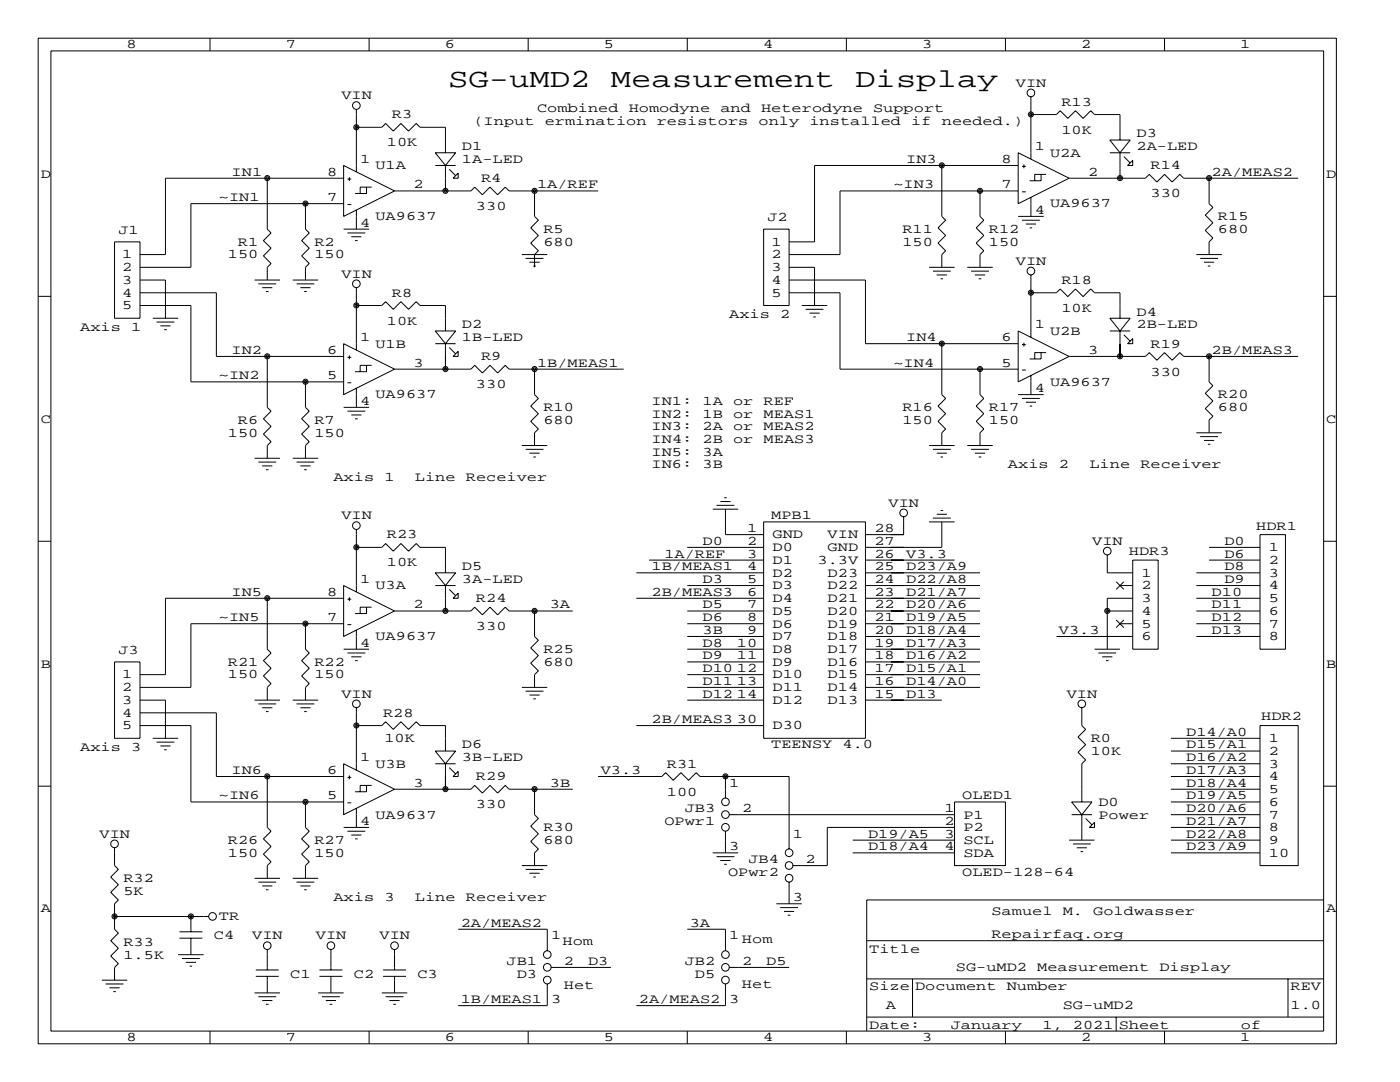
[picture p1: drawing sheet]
<svg xmlns="http://www.w3.org/2000/svg" width="279mm" height="216mm" viewBox="0 0 279 216" stroke-linecap="round" stroke-linejoin="round" font-family="sans-serif">
<g fill="none" stroke="#000" stroke-width=".2">
<path d="M7.6 7.6h259.1v200.7h-259.1zM10.2 10.2h254v195.5h-254zM41.9 7.6v2.6M73.7 7.6v2.6M105.4 7.6v2.6M137.2 7.6v2.6M168.9 7.6v2.6M200.7 7.6v2.6M205.7 19.3v12.4M232.4 7.6v2.6M53.3 35.6v10.1l.8 .8-1.5 1.5 1.5 1.5-1.5 1.6 1.5 1.5-.8 .7v2.6M68.6 35.6h-35.6v15.2h-5.1"/>
<path d="M68.6 33l10.1 5.1-10.1 5.1zM69.3 35.7h.8M69.7 35.4v.7M71.1 25.4h5.1l.8-.8 1.5 1.6 1.5-1.6 1.5 1.6 1.6-1.6 .7 .8h5.1v5.1M71.1 21.8v12.5M73.2 37.3v1.3h-2.3M74.2 37.3h-2.3v1.3M78.7 38.1h15.3l.7-.8 1.6 1.6 1.5-1.6 1.5 1.6 1.5-1.6 .8 .8h17.8M86.9 33h4M86.9 30.5h4l-2 2.5zM88.9 33v5.1M89.7 33.8l1.2 1.3"/>
<path d="M91.4 34.5v1.1h-1zM106.7 38.1v5.1l.7 .7-1.5 1.6 1.5 1.5-1.5 1.5 1.5 1.5-.7 .8v2.5M188 33v10.2l.7 .7-1.5 1.6 1.5 1.5-1.5 1.5 1.5 1.5-.7 .8v2.5M195.6 38.1v5.1l.7 .7-1.5 1.6 1.5 1.5-1.5 1.5 1.5 1.5-.7 .8v2.5M203.2 38.1h-35.6v12.7h-10.1M203.2 30.5l10.2 5.1-10.2 5zM203.2 33h-40.6v15.3h-5.1M204 33.2h.7M204 38.3h.7M204.3 32.8v.8M205.7 22.9h5.1l.8-.8 1.5 1.5 1.5-1.5 1.6 1.5 1.5-1.5 .7 .8h5.1v5M205.7 39.4v3.8"/>
<path d="M207.8 34.8v1.3h-2.3M208.8 34.8h-2.3v1.3M213.4 35.6h15.2l.8-.8 1.5 1.5 1.5-1.5 1.5 1.5 1.6-1.5 .7 .8h22.9M221.5 27.9h4.1l-2.1 2.6zM221.5 30.5h4.1M223.5 30.5v5.1M224.3 31.2l1.3 1.3M225 33l1.1-1v1zM241.3 35.6v5l.8 .8-1.6 1.5 1.6 1.5-1.6 1.6 1.6 1.5-.8 .8v2.5M7.6 59.1h2.6M22.9 48.3h5v15.2h-5zM27.9 55.9h5.1v7.6"/>
<path d="M27.9 58.4h15.3v12.7h25.4M50.8 55.9h5.1M51.6 56.6h3.5M52.3 57.4h2.1M53.1 58.2h.5M58.4 55.9h5.1M59.2 56.6h3.5M59.9 57.4h2.1M60.7 58.2h.5M61 40.6v5.1l.7 .8-1.5 1.5 1.5 1.5-1.5 1.6 1.5 1.5-.7 .7v2.6M68.6 40.6h-30.5v12.7h-10.2M68.6 45.7h5.1"/>
<path d="M69.3 46.5h3.6M69.3 40.8h.8M70.1 47.2h2M70.9 48h.5M71.1 41.9v3.8M71.1 57.4v12.4M104.1 50.8h5.1M104.9 51.6h3.6M105.7 52.3h2M106.4 53.1h.5M152.4 45.7h5.1v15.3h-5.1zM157.5 53.3h5.1v7.7"/>
<path d="M157.5 55.9h15.2v12.7h30.5M157.5 58.4h10.1v15.3h35.6M185.4 53.3h5.1M186.2 54.1h3.5M186.9 54.9h2.1M187.7 55.6h.5M193 53.3h5.1M193.8 54.1h3.6M194.6 54.9h2M195.3 55.6h.5M203.2 43.2h5.1M204 43.9h3.5"/>
<path d="M204.7 44.7h2.1M205.5 45.5h.5M205.7 58.4h5.1l.8-.7 1.5 1.5 1.5-1.5 1.6 1.5 1.5-1.5 .7 .7h5.1v5.1M205.7 54.9v12.4M238.8 50.8h5M239.5 51.6h3.6M240.3 52.3h2M241 53.1h.6M264.2 59.1h2.5M27.9 61h10.2v15.2h30.5M30.5 63.5h5.1M31.2 64.3h3.6"/>
<path d="M32 65h2M32.8 65.8h.5M53.3 71.1v10.2l.8 .7-1.5 1.6 1.5 1.5-1.5 1.5 1.5 1.5-.8 .8v2.5M61 76.2v5.1l.7 .7-1.5 1.6 1.5 1.5-1.5 1.5 1.5 1.5-.7 .8v2.5M68.6 68.6l10.1 5.1-10.1 5zM69.3 71.3h.8M69.3 76.4h.8M69.7 70.9v.8M71.1 61h5.1l.8-.8 1.5 1.5 1.5-1.5 1.5 1.5 1.6-1.5 .7 .8h5.1v5M71.1 77.5v3.8M73.2 72.9v1.3h-2.3M74.2 72.9h-2.3v1.3"/>
<path d="M78.7 73.7h15.3l.7-.8 1.6 1.5 1.5-1.5 1.5 1.5 1.5-1.5 .8 .8h22.9M86.9 66h4l-2 2.6zM86.9 68.6h4M88.9 68.6v5.1M89.7 69.3l1.2 1.3M91.4 70.1v1h-1zM106.7 73.7v5l.7 .8-1.5 1.5 1.5 1.5-1.5 1.6 1.5 1.5-.7 .8v2.5M160 61h5.1M160.8 61.7h3.5M161.5 62.5h2.1M162.3 63.2h.5M188 68.6v10.1l.7 .8-1.5 1.5 1.5 1.5-1.5 1.6 1.5 1.5-.7 .8v2.5"/>
<path d="M195.6 73.7v5l.7 .8-1.5 1.5 1.5 1.5-1.5 1.6 1.5 1.5-.7 .8v2.5M203.2 66l10.2 5.1-10.2 5.1zM203.2 78.7h5.1M204 79.5h3.5M204 68.8h.7M204 73.8h.7M204.3 68.4v.7M205.7 74.9v3.8M207.8 70.4v1.2h-2.3M208.8 70.4h-2.3v1.2M213.4 71.1h15.2l.8-.7 1.5 1.5 1.5-1.5 1.5 1.5 1.6-1.5 .7 .7h22.9M221.5 63.5h4.1l-2.1 2.5z"/>
<path d="M221.5 66h4.1M223.5 66v5.1M224.3 66.8l1.3 1.3M225 68.6l1.1-1v1zM241.3 71.1v5.1l.8 .8-1.6 1.5 1.6 1.5-1.6 1.5 1.6 1.6-.8 .7v2.6M50.8 91.4h5.1M51.6 92.2h3.5M52.3 93h2.1M53.1 93.7h.5M58.4 91.4h5.1M59.2 92.2h3.5M59.9 93h2.1"/>
<path d="M60.7 93.7h.5M68.6 81.3h5.1M69.3 82h3.6M70.1 82.8h2M70.9 83.6h.5M104.1 88.9h5.1M104.9 89.7h3.6M105.7 90.4h2M106.4 91.2h.5M144.5 99.3h.5M185.4 88.9h5.1M186.2 89.7h3.5"/>
<path d="M186.9 90.4h2.1M187.7 91.2h.5M193 88.9h5.1M193.8 89.7h3.6M194.6 90.4h2M195.3 91.2h.5M204.7 80.3h2.1M205.5 81h.5M238.8 86.4h5M239.5 87.1h3.6M240.3 87.9h2M241 88.6h.6"/>
<path d="M7.6 108h2.6M53.3 119.4v10.1l.8 .8-1.5 1.5 1.5 1.5-1.5 1.6 1.5 1.5-.8 .8v2.5M68.6 116.8l10.1 5.1-10.1 5.1zM68.6 119.4h-35.6v15.2h-5.1M69.3 119.6h.8M69.7 119.2v.7M71.1 109.2h5.1l.8-.7 1.5 1.5 1.5-1.5 1.5 1.5 1.6-1.5 .7 .7h5.1v5.1M71.1 105.7v12.4M86.9 114.3h4l-2 2.5zM86.9 116.8h4M88.9 116.8v5.1M89.7 117.6l1.2 1.3"/>
<path d="M91.4 118.4v1h-1zM127 119.4h25.4M127 114.3h25.4M129.5 111.8h22.9M137.2 116.8h15.2M137.2 109.2h15.2M142.2 101.6h5.1M143 100.8h3.6M143.8 100.1h2M144.8 101.6v5.1h7.6M152.4 104.1h20.3v43.2h-20.3zM172.7 111.8h17.8"/>
<path d="M172.7 119.4h22.9M172.7 114.3h22.9M172.7 116.8h22.9M180.3 103.1v3.6h-7.6M185.4 104.1h5.1M186.2 103.4h3.5M186.9 102.6h2.1M187.7 101.9h.5M188 104.1v5.1h-15.3M221 110.7v3.6h5.1M222.8 116.1l1.5 1.5M223.5 116.8h2.6"/>
<path d="M224.3 116.1l-1.5 1.5M226.1 111.8h5v17.7h-5zM226.1 119.4h-5.1v10.1M238.8 119.4h12.7M238.8 114.3h12.7M238.8 116.8h12.7M241.3 111.8h10.2M241.3 109.2h10.2M251.5 106.7h5v22.8h-5zM264.2 108h2.5M22.9 132.1h5v15.2h-5zM27.9 139.7h5.1v7.6"/>
<path d="M50.8 139.7h5.1M58.4 139.7h5.1M61 124.5v5l.7 .8-1.5 1.5 1.5 1.5-1.5 1.6 1.5 1.5-.7 .8v2.5M68.6 129.5h5.1M68.6 124.5h-30.5v12.7h-10.2M69.3 130.3h3.6M69.3 124.6h.8M70.1 131.1h2M70.9 131.8h.5M71.1 125.7v3.8M73.2 121.2v1.2h-2.3M74.2 121.2h-2.3v1.2"/>
<path d="M78.7 121.9h15.3l.7-.7 1.6 1.5 1.5-1.5 1.5 1.5 1.5-1.5 .8 .7h12.7M104.1 137.2h5.1M104.9 137.9h3.6M105.7 138.7h2M106.4 139.4h.5M106.7 121.9v5.1l.7 .8-1.5 1.5 1.5 1.5-1.5 1.5 1.5 1.6-.7 .7v2.6M137.2 129.5h15.2M137.2 137.2h15.2M137.2 139.7h15.2M137.2 132.1h15.2M137.2 121.9h15.2M137.2 124.5h15.2"/>
<path d="M137.2 127h15.2M137.2 134.6h15.2M172.7 129.5h22.9M172.7 137.2h22.9M172.7 139.7h15.3M172.7 132.1h22.9M172.7 121.9h22.9M172.7 124.5h22.9M172.7 127h22.9M172.7 134.6h22.9M210.8 127h15.3M218.4 129.5h5.1"/>
<path d="M219.2 130.3h3.6M220 131.1h2M220.7 131.8h.5M221 121.9h5.1M222.8 123.7l1.5 1.5M223.5 124.5h2.6M224.3 123.7l-1.5 1.5M238.8 121.9h12.7M238.8 124.5h12.7M238.8 127h12.7M7.6 156.9h2.6M27.9 144.8h10.2v15.2h30.5"/>
<path d="M27.9 142.2h15.3v12.7h25.4M30.5 147.3h5.1M31.2 148.1h3.6M32 148.8h2M32.8 149.6h.5M51.6 140.5h3.5M52.3 141.2h2.1M53.1 142h.5M53.3 154.9v10.2l.8 .8-1.5 1.5 1.5 1.5-1.5 1.5 1.5 1.6-.8 .7v2.6M59.2 140.5h3.5M59.9 141.2h2.1M60.7 142h.5"/>
<path d="M68.6 152.4l10.1 5.1-10.1 5.1zM69.3 155.1h.8M69.7 154.7v.8M71.1 144.8h5.1l.8-.8 1.5 1.5 1.5-1.5 1.5 1.5 1.6-1.5 .7 .8h5.1v5.1M71.1 141.2v12.5M73.2 156.7v1.3h-2.3M74.2 156.7h-2.3v1.3M78.7 157.5h15.3l.7-.8 1.6 1.5 1.5-1.5 1.5 1.5 1.5-1.5 .8 .8h12.7M86.9 149.9h4l-2 2.5zM86.9 152.4h4M88.9 152.4v5.1M89.7 153.2l1.2 1.2"/>
<path d="M91.4 153.9v1h-1zM106.7 157.5v5.1l.7 .7-1.5 1.5 1.5 1.6-1.5 1.5 1.5 1.5-.7 .8v2.5M119.4 154.9h12.7l.7-.7 1.6 1.5 1.5-1.5 1.5 1.5 1.5-1.5 .8 .7h17.8v14.5M127 144.8h25.4M144.8 154.9v4.4M215.9 141.2v3.6l.8 .7-1.6 1.6 1.6 1.5-1.6 1.5 1.6 1.5-.8 .8v7.6M233.7 147.3h17.8M233.7 154.9h17.8M233.7 149.9h17.8M233.7 152.4h17.8M233.7 157.5h17.8M251.5 144.8h7.6v27.9h-7.6z"/>
<path d="M264.2 156.9h2.5M22.9 169.2v3.5l.7 .8-1.5 1.5 1.5 1.5-1.5 1.6 1.5 1.5-.7 .7v5.1l.7 .8-1.5 1.5 1.5 1.5-1.5 1.6 1.5 1.5-.7 .7v2.6M50.8 175.3h5.1M51.6 176h3.5M52.3 176.8h2.1M53.1 177.5h.5M58.4 175.3h5.1M59.2 176h3.5M59.9 176.8h2.1M60.7 177.5h.5M61 160v5.1l.7 .8-1.5 1.5 1.5 1.5-1.5 1.5 1.5 1.6-.7 .7v2.6M68.6 165.1h5.1"/>
<path d="M69.3 160.2h.8M69.3 165.9h3.6M70.1 166.6h2M70.9 167.4h.5M71.1 161.3v3.8M104.1 172.7h5.1M104.9 173.5h3.6M105.7 174.2h2M106.4 175h.5M142.2 170.2h5.1M143 170.9h3.6M143.8 171.7h2"/>
<path d="M144.5 172.5h.5M144.8 165.9v4.3M145.5 162.6h45M157.5 176v4.3M170.2 170.2h20.3M170.2 167.6h20.3M190.5 160h10.2v12.7h-10.2zM190.5 165.1h-25.4v7.6h-6.9M213.4 167.6h5M213.9 160h4l-2 2.6zM213.9 162.6h4M214.1 168.4h3.6"/>
<path d="M214.9 169.2h2M215.6 169.9h.6M215.9 162.6v5M216.7 163.3l1.2 1.3M218.4 164.1v1h-1zM233.7 165.1h17.8M233.7 170.2h17.8M233.7 160h17.8M233.7 162.6h17.8M233.7 167.6h17.8M264.2 179.6h-91.2v26.1M20.3 195.6h5.1"/>
<path d="M21.1 196.3h3.5M21.8 197.1h2.1M22.6 197.9h.5M22.9 182.9h18.8M35.6 190.5h5M35.8 187.2h4.6M35.8 185.9h4.6M36.3 191.3h3.6M37.1 192h2M37.8 192.8h.6M38.1 182.9v3M38.1 187.2v3.3"/>
<path d="M50.8 198.1h5.1M51.1 194.8h4.5M51.1 193.5h4.5M51.6 198.9h3.5M52.3 199.6h2.1M53.3 189.5v4M53.3 194.8v3.3M63.5 198.1h5.1M63.8 194.8h4.5M63.8 193.5h4.5M64.3 198.9h3.5M65 199.6h2.1"/>
<path d="M66 189.5v4M66 194.8v3.3M76.2 198.1h5.1M76.5 194.8h4.5M76.5 193.5h4.5M77 198.9h3.5M77.7 199.6h2.1M78.7 189.5v4M78.7 194.8v3.3M91.4 185.4h17.8v4.3M109.2 196.3v4.4h-17.8M110 193h11.9"/>
<path d="M137.2 185.4h7.6v4.3M144.8 196.3v4.4h-17.8M145.5 193h12M154.9 180.3h5.1M155.7 181.1h3.6M156.5 181.9h2M157.2 182.6h.5M173 195.3h91.2M173 187.7h91.2M182.1 195.3v7.6M257 195.3v7.6M41.9 205.7v2.6"/>
<path d="M53.1 200.4h.5M65.8 200.4h.5M73.7 205.7v2.6M78.5 200.4h.5M105.4 205.7v2.6M137.2 205.7v2.6M168.9 205.7v2.6M173 202.9h91.2M200.7 205.7v2.6M222.8 202.9v2.8M232.4 205.7v2.6"/>
<circle cx="205.7" cy="18.5" r=".76"/>
<circle cx="53.3" cy="35.5" r=".51"/>
<circle cx="53.3" cy="35.5" r=".25"/>
<circle cx="71.1" cy="25.4" r=".51"/>
<circle cx="71.1" cy="21.1" r=".76"/>
<circle cx="71.1" cy="25.4" r=".25"/>
<circle cx="88.9" cy="38.1" r=".51"/>
<circle cx="88.9" cy="38.1" r=".25"/>
<circle cx="106.7" cy="38.1" r=".51"/>
<circle cx="106.7" cy="38.1" r=".25"/>
<circle cx="188" cy="33" r=".51"/>
<circle cx="188" cy="33" r=".25"/>
<circle cx="195.6" cy="38.1" r=".51"/>
<circle cx="195.6" cy="38.1" r=".25"/>
<circle cx="205.7" cy="22.8" r=".51"/>
<circle cx="205.7" cy="22.8" r=".25"/>
<circle cx="223.5" cy="35.5" r=".51"/>
<circle cx="223.5" cy="35.5" r=".25"/>
<circle cx="241.3" cy="35.5" r=".51"/>
<circle cx="241.3" cy="35.5" r=".25"/>
<circle cx="61" cy="40.6" r=".51"/>
<circle cx="61" cy="40.6" r=".25"/>
<circle cx="71.1" cy="56.6" r=".76"/>
<circle cx="205.7" cy="58.4" r=".51"/>
<circle cx="205.7" cy="54.1" r=".76"/>
<circle cx="205.7" cy="58.4" r=".25"/>
<circle cx="53.3" cy="71.1" r=".51"/>
<circle cx="53.3" cy="71.1" r=".25"/>
<circle cx="61" cy="76.2" r=".51"/>
<circle cx="61" cy="76.2" r=".25"/>
<circle cx="71.1" cy="60.9" r=".51"/>
<circle cx="71.1" cy="60.9" r=".25"/>
<circle cx="88.9" cy="73.6" r=".51"/>
<circle cx="88.9" cy="73.6" r=".25"/>
<circle cx="106.7" cy="73.6" r=".51"/>
<circle cx="106.7" cy="73.6" r=".25"/>
<circle cx="188" cy="68.6" r=".51"/>
<circle cx="188" cy="68.6" r=".25"/>
<circle cx="195.6" cy="73.6" r=".51"/>
<circle cx="195.6" cy="73.6" r=".25"/>
<circle cx="223.5" cy="71.1" r=".51"/>
<circle cx="223.5" cy="71.1" r=".25"/>
<circle cx="241.3" cy="71.1" r=".51"/>
<circle cx="241.3" cy="71.1" r=".25"/>
<circle cx="53.3" cy="119.4" r=".51"/>
<circle cx="53.3" cy="119.4" r=".25"/>
<circle cx="71.1" cy="109.2" r=".51"/>
<circle cx="71.1" cy="104.9" r=".76"/>
<circle cx="71.1" cy="109.2" r=".25"/>
<circle cx="180.3" cy="102.3" r=".76"/>
<circle cx="221" cy="110" r=".76"/>
<circle cx="61" cy="124.4" r=".51"/>
<circle cx="61" cy="124.4" r=".25"/>
<circle cx="88.9" cy="121.9" r=".51"/>
<circle cx="88.9" cy="121.9" r=".25"/>
<circle cx="106.7" cy="121.9" r=".51"/>
<circle cx="106.7" cy="121.9" r=".25"/>
<circle cx="221" cy="121.9" r=".51"/>
<circle cx="221" cy="121.9" r=".25"/>
<circle cx="53.3" cy="154.9" r=".51"/>
<circle cx="53.3" cy="154.9" r=".25"/>
<circle cx="61" cy="160" r=".51"/>
<circle cx="61" cy="160" r=".25"/>
<circle cx="71.1" cy="144.8" r=".51"/>
<circle cx="71.1" cy="140.4" r=".76"/>
<circle cx="71.1" cy="144.8" r=".25"/>
<circle cx="88.9" cy="157.5" r=".51"/>
<circle cx="88.9" cy="157.5" r=".25"/>
<circle cx="106.7" cy="157.5" r=".51"/>
<circle cx="106.7" cy="157.5" r=".25"/>
<circle cx="144.8" cy="154.9" r=".51"/>
<circle cx="144.8" cy="160" r=".76"/>
<circle cx="144.8" cy="154.9" r=".25"/>
<circle cx="215.9" cy="140.4" r=".76"/>
<circle cx="22.9" cy="168.4" r=".76"/>
<circle cx="144.8" cy="162.5" r=".76"/>
<circle cx="144.8" cy="165.1" r=".76"/>
<circle cx="157.5" cy="170.2" r=".76"/>
<circle cx="157.5" cy="175.2" r=".76"/>
<circle cx="157.5" cy="172.7" r=".76"/>
<circle cx="22.9" cy="182.9" r=".51"/>
<circle cx="22.9" cy="182.9" r=".25"/>
<circle cx="38.1" cy="182.9" r=".51"/>
<circle cx="38.1" cy="182.9" r=".25"/>
<circle cx="42.4" cy="182.9" r=".76"/>
<circle cx="53.3" cy="188.7" r=".76"/>
<circle cx="66" cy="188.7" r=".76"/>
<circle cx="78.7" cy="188.7" r=".76"/>
<circle cx="109.2" cy="195.6" r=".76"/>
<circle cx="109.2" cy="193" r=".76"/>
<circle cx="109.2" cy="190.5" r=".76"/>
<circle cx="144.8" cy="195.6" r=".76"/>
<circle cx="144.8" cy="193" r=".76"/>
<circle cx="144.8" cy="190.5" r=".76"/>
</g>
<g font-size="5.3">
<text x="89.4" y="17.3">SG-uMD2</text>
<text x="121.9" y="17.3">Measurement</text>
<text x="170.7" y="17.3">Display</text>
</g>
<g font-size="2.6">
<text x="25.3" y="9.7">8</text>
<text x="57" y="9.7">7</text>
<text x="88.8" y="9.7">6</text>
<text x="120.5" y="9.7">5</text>
<text x="152.3" y="9.7">4</text>
<text x="184" y="9.7">3</text>
<text x="215.8" y="9.7">2</text>
<text x="247.5" y="9.7">1</text>
<text x="202.7" y="17.3">VIN</text>
<text x="68.1" y="19.8">VIN</text>
<text x="78.2" y="23.6">R3</text>
<text x="107.2" y="22.4">Combined</text>
<text x="125.5" y="22.4">Homodyne</text>
<text x="143.8" y="22.4">and</text>
<text x="151.9" y="22.4">Heterodyne</text>
<text x="174.2" y="22.4">Support</text>
<text x="211.8" y="21.1">R13</text>
<text x="77.2" y="29.2">10K</text>
<text x="92.2" y="30">D1</text>
<text x="94.5" y="24.9">(Input</text>
<text x="108.7" y="24.9">ermination</text>
<text x="131.1" y="24.9">resistors</text>
<text x="151.4" y="24.9">only</text>
<text x="161.5" y="24.9">installed</text>
<text x="181.9" y="24.9">if</text>
<text x="188" y="24.9">needed.)</text>
<text x="206.5" y="30">1</text>
<text x="211.8" y="26.7">10K</text>
<text x="226.8" y="27.4">D3</text>
<text x="226.8" y="30">2A-LED</text>
<text x="8.1" y="35.5">D</text>
<text x="46.2" y="35.1">IN1</text>
<text x="65.3" y="35.1">8</text>
<text x="71.9" y="32.5">1</text>
<text x="74.9" y="33.8">U1A</text>
<text x="92.2" y="32.5">1A-LED</text>
<text x="180.8" y="32.5">IN3</text>
<text x="199.9" y="32.5">8</text>
<text x="209.5" y="31.2">U2A</text>
<text x="217.2" y="35.1">2</text>
<text x="229.6" y="33.8">R14</text>
<text x="241.8" y="35.1">2A/MEAS2</text>
<text x="264.7" y="35.5">D</text>
<text x="43.7" y="40.1">~IN1</text>
<text x="65.3" y="40.1">7</text>
<text x="82.5" y="37.6">2</text>
<text x="95" y="41.9">330</text>
<text x="96" y="36.3">R4</text>
<text x="107.2" y="37.6">1A/REF</text>
<text x="178.3" y="37.6">~IN3</text>
<text x="199.9" y="37.6">7</text>
<text x="209.5" y="41.4">UA9637</text>
<text x="229.6" y="39.4">330</text>
<text x="23.6" y="46.7">J1</text>
<text x="71.9" y="45.2">4</text>
<text x="74.9" y="43.9">UA9637</text>
<text x="108.5" y="46.5">R5</text>
<text x="153.2" y="44.2">J2</text>
<text x="180.1" y="46.5">R11</text>
<text x="197.4" y="46.5">R12</text>
<text x="206.5" y="42.7">4</text>
<text x="243.1" y="43.9">R15</text>
<text x="243.1" y="46.5">680</text>
<text x="24.4" y="51.6">1</text>
<text x="45.5" y="51.6">150</text>
<text x="47.5" y="49">R1</text>
<text x="62.7" y="49">R2</text>
<text x="62.7" y="51.6">150</text>
<text x="108.5" y="49">680</text>
<text x="154" y="49">1</text>
<text x="154" y="51.6">2</text>
<text x="180.1" y="49">150</text>
<text x="197.4" y="49">150</text>
<text x="202.7" y="52.8">VIN</text>
<text x="24.4" y="54.1">2</text>
<text x="24.4" y="56.6">3</text>
<text x="24.4" y="59.2">4</text>
<text x="68.1" y="55.4">VIN</text>
<text x="78.2" y="59.2">R8</text>
<text x="154" y="54.1">3</text>
<text x="154" y="56.6">4</text>
<text x="154" y="59.2">5</text>
<text x="211.8" y="56.6">R18</text>
<text x="24.4" y="61.7">5</text>
<text x="77.2" y="64.8">10K</text>
<text x="92.2" y="65.5">D2</text>
<text x="145.5" y="63.5">Axis</text>
<text x="155.7" y="63.5">2</text>
<text x="206.5" y="65.5">1</text>
<text x="211.8" y="62.2">10K</text>
<text x="226.8" y="63">D4</text>
<text x="226.8" y="65.5">2B-LED</text>
<text x="16" y="66">Axis</text>
<text x="26.2" y="66">1</text>
<text x="46.2" y="70.6">IN2</text>
<text x="65.3" y="70.6">6</text>
<text x="71.9" y="68.1">1</text>
<text x="74.9" y="69.3">U1B</text>
<text x="92.2" y="68.1">1B-LED</text>
<text x="96" y="71.9">R9</text>
<text x="180.8" y="68.1">IN4</text>
<text x="199.9" y="68.1">6</text>
<text x="209.5" y="66.8">U2B</text>
<text x="217.2" y="70.6">3</text>
<text x="229.6" y="69.3">R19</text>
<text x="241.8" y="70.6">2B/MEAS3</text>
<text x="43.7" y="75.7">~IN2</text>
<text x="65.3" y="75.7">5</text>
<text x="82.5" y="73.2">3</text>
<text x="95" y="77.5">330</text>
<text x="107.2" y="73.2">1B/MEAS1</text>
<text x="178.3" y="73.2">~IN4</text>
<text x="199.9" y="73.2">5</text>
<text x="209.5" y="77">UA9637</text>
<text x="229.6" y="74.9">330</text>
<text x="71.9" y="80.8">4</text>
<text x="74.9" y="79.5">UA9637</text>
<text x="108.5" y="82">R10</text>
<text x="130" y="80.8">IN1:</text>
<text x="130" y="83.3">IN2:</text>
<text x="140.2" y="80.8">1A</text>
<text x="140.2" y="83.3">1B</text>
<text x="146.3" y="80.8">or</text>
<text x="146.3" y="83.3">or</text>
<text x="152.4" y="80.8">REF</text>
<text x="152.4" y="83.3">MEAS1</text>
<text x="180.1" y="82">R16</text>
<text x="197.4" y="82">R17</text>
<text x="206.5" y="78.2">4</text>
<text x="243.1" y="79.5">R20</text>
<text x="243.1" y="82">680</text>
<text x="8.1" y="84.3">C</text>
<text x="45.5" y="87.1">150</text>
<text x="47.5" y="84.6">R6</text>
<text x="62.7" y="84.6">R7</text>
<text x="62.7" y="87.1">150</text>
<text x="108.5" y="84.6">680</text>
<text x="130" y="85.9">IN3:</text>
<text x="130" y="88.4">IN4:</text>
<text x="140.2" y="85.9">2A</text>
<text x="140.2" y="88.4">2B</text>
<text x="146.3" y="85.9">or</text>
<text x="146.3" y="88.4">or</text>
<text x="152.4" y="85.9">MEAS2</text>
<text x="152.4" y="88.4">MEAS3</text>
<text x="180.1" y="84.6">150</text>
<text x="197.4" y="84.6">150</text>
<text x="264.7" y="84.3">C</text>
<text x="130" y="90.9">IN5:</text>
<text x="130" y="93.5">IN6:</text>
<text x="140.2" y="90.9">3A</text>
<text x="140.2" y="93.5">3B</text>
<text x="201.2" y="93.5">Axis</text>
<text x="211.3" y="93.5">2</text>
<text x="217.4" y="93.5">Line</text>
<text x="227.6" y="93.5">Receiver</text>
<text x="66.5" y="96">Axis</text>
<text x="76.7" y="96">1</text>
<text x="82.8" y="96">Line</text>
<text x="93" y="96">Receiver</text>
<text x="177.3" y="101.1">VIN</text>
<text x="68.1" y="103.6">VIN</text>
<text x="77.2" y="107.4">R23</text>
<text x="149.1" y="106.2">1</text>
<text x="153.9" y="103.6">MPB1</text>
<text x="154.2" y="107.4">GND</text>
<text x="165.2" y="107.4">VIN</text>
<text x="174.5" y="106.2">28</text>
<text x="250.7" y="105.7">HDR1</text>
<text x="77.2" y="113">10K</text>
<text x="92.2" y="113.8">D5</text>
<text x="130" y="113.8">1B/MEAS1</text>
<text x="132.6" y="111.3">1A/REF</text>
<text x="140.2" y="108.7">D0</text>
<text x="149.1" y="108.7">2</text>
<text x="149.1" y="111.3">3</text>
<text x="149.1" y="113.8">4</text>
<text x="154.2" y="110">D0</text>
<text x="154.2" y="112.5">D1</text>
<text x="163.2" y="112.5">3.3V</text>
<text x="165.2" y="110">GND</text>
<text x="174.5" y="113.8">25</text>
<text x="174.5" y="111.3">26</text>
<text x="174.5" y="108.7">27</text>
<text x="180.8" y="113.8">D23/A9</text>
<text x="180.8" y="111.3">V3.3</text>
<text x="218" y="108.7">VIN</text>
<text x="225.3" y="110.7">HDR3</text>
<text x="244.3" y="113.8">D8</text>
<text x="244.3" y="108.7">D0</text>
<text x="244.3" y="111.3">D6</text>
<text x="253.2" y="110">1</text>
<text x="253.2" y="112.5">2</text>
<text x="46.2" y="118.9">IN5</text>
<text x="65.3" y="118.9">8</text>
<text x="71.9" y="116.3">1</text>
<text x="74.9" y="117.6">U3A</text>
<text x="92.2" y="116.3">3A-LED</text>
<text x="130" y="118.9">2B/MEAS3</text>
<text x="140.2" y="116.3">D3</text>
<text x="149.1" y="116.3">5</text>
<text x="149.1" y="118.9">6</text>
<text x="154.2" y="115.1">D2</text>
<text x="154.2" y="117.6">D3</text>
<text x="165.2" y="117.6">D22</text>
<text x="165.2" y="115.1">D23</text>
<text x="174.5" y="118.9">23</text>
<text x="174.5" y="116.3">24</text>
<text x="180.8" y="118.9">D21/A7</text>
<text x="180.8" y="116.3">D22/A8</text>
<text x="227.8" y="115.1">1</text>
<text x="227.8" y="117.6">2</text>
<text x="241.8" y="118.9">D10</text>
<text x="244.3" y="116.3">D9</text>
<text x="253.2" y="115.1">3</text>
<text x="253.2" y="117.6">4</text>
<text x="43.7" y="124">~IN5</text>
<text x="65.3" y="124">7</text>
<text x="82.5" y="121.4">2</text>
<text x="95" y="120.1">R24</text>
<text x="95" y="125.7">330</text>
<text x="109.7" y="121.4">3A</text>
<text x="140.2" y="124">D6</text>
<text x="140.2" y="121.4">D5</text>
<text x="149.1" y="121.4">7</text>
<text x="149.1" y="124">8</text>
<text x="154.2" y="120.1">D4</text>
<text x="154.2" y="122.7">D5</text>
<text x="154.2" y="125.2">D6</text>
<text x="165.2" y="125.2">D19</text>
<text x="165.2" y="122.7">D20</text>
<text x="165.2" y="120.1">D21</text>
<text x="174.5" y="124">21</text>
<text x="174.5" y="121.4">22</text>
<text x="180.8" y="124">D19/A5</text>
<text x="180.8" y="121.4">D20/A6</text>
<text x="227.8" y="120.1">3</text>
<text x="227.8" y="122.7">4</text>
<text x="227.8" y="125.2">5</text>
<text x="241.8" y="121.4">D11</text>
<text x="241.8" y="124">D12</text>
<text x="253.2" y="120.1">5</text>
<text x="253.2" y="122.7">6</text>
<text x="253.2" y="125.2">7</text>
<text x="23.6" y="130.6">J3</text>
<text x="71.9" y="129">4</text>
<text x="74.9" y="127.8">UA9637</text>
<text x="108.5" y="130.3">R25</text>
<text x="140.2" y="129">D8</text>
<text x="140.2" y="131.6">D9</text>
<text x="140.2" y="126.5">3B</text>
<text x="147.1" y="129">10</text>
<text x="147.1" y="131.6">11</text>
<text x="149.1" y="126.5">9</text>
<text x="154.2" y="127.8">D7</text>
<text x="154.2" y="130.3">D8</text>
<text x="165.2" y="130.3">D17</text>
<text x="165.2" y="127.8">D18</text>
<text x="174.5" y="131.6">18</text>
<text x="174.5" y="129">19</text>
<text x="174.5" y="126.5">20</text>
<text x="180.8" y="131.6">D16/A2</text>
<text x="180.8" y="129">D17/A3</text>
<text x="180.8" y="126.5">D18/A4</text>
<text x="211.3" y="126.5">V3.3</text>
<text x="227.8" y="127.8">6</text>
<text x="241.8" y="126.5">D13</text>
<text x="253.2" y="127.8">8</text>
<text x="8.1" y="133.2">B</text>
<text x="24.4" y="135.4">1</text>
<text x="24.4" y="137.9">2</text>
<text x="45.5" y="132.8">R21</text>
<text x="45.5" y="135.4">150</text>
<text x="62.7" y="132.8">R22</text>
<text x="62.7" y="135.4">150</text>
<text x="108.5" y="132.8">680</text>
<text x="140.2" y="134.1">D10</text>
<text x="140.2" y="136.7">D11</text>
<text x="147.1" y="134.1">12</text>
<text x="147.1" y="136.7">13</text>
<text x="154.2" y="132.8">D9</text>
<text x="154.2" y="135.4">D10</text>
<text x="154.2" y="137.9">D11</text>
<text x="165.2" y="137.9">D14</text>
<text x="165.2" y="135.4">D15</text>
<text x="165.2" y="132.8">D16</text>
<text x="174.5" y="136.7">16</text>
<text x="174.5" y="134.1">17</text>
<text x="180.8" y="136.7">D14/A0</text>
<text x="180.8" y="134.1">D15/A1</text>
<text x="264.7" y="133.2">B</text>
<text x="24.4" y="140.5">3</text>
<text x="24.4" y="143">4</text>
<text x="68.1" y="139.2">VIN</text>
<text x="76.5" y="143">R28</text>
<text x="140.2" y="139.2">D12</text>
<text x="147.1" y="139.2">14</text>
<text x="154.2" y="140.5">D12</text>
<text x="165.2" y="140.5">D13</text>
<text x="174.5" y="139.2">15</text>
<text x="180.8" y="139.2">D13</text>
<text x="212.9" y="139.2">VIN</text>
<text x="251.7" y="143.8">HDR2</text>
<text x="16" y="149.9">Axis</text>
<text x="24.4" y="145.5">5</text>
<text x="26.2" y="149.9">3</text>
<text x="76.7" y="148.1">10K</text>
<text x="92.2" y="149.4">D6</text>
<text x="130" y="144.3">2B/MEAS3</text>
<text x="147.1" y="144.3">30</text>
<text x="153.9" y="149.4">TEENSY</text>
<text x="154.2" y="145.5">D30</text>
<text x="168.1" y="149.4">4.0</text>
<text x="217.7" y="148.1">R0</text>
<text x="236.7" y="146.8">D14/A0</text>
<text x="236.7" y="149.4">D15/A1</text>
<text x="253.2" y="148.1">1</text>
<text x="46.2" y="154.4">IN6</text>
<text x="65.3" y="154.4">6</text>
<text x="71.9" y="151.9">1</text>
<text x="74.9" y="153.2">U3B</text>
<text x="92.2" y="151.9">3B-LED</text>
<text x="95" y="155.7">R29</text>
<text x="119.9" y="154.4">V3.3</text>
<text x="133.1" y="153.2">R31</text>
<text x="217.7" y="150.6">10K</text>
<text x="236.7" y="151.9">D16/A2</text>
<text x="236.7" y="154.4">D17/A3</text>
<text x="253.2" y="150.6">2</text>
<text x="253.2" y="153.2">3</text>
<text x="253.2" y="155.7">4</text>
<text x="43.7" y="159.5">~IN6</text>
<text x="65.3" y="159.5">5</text>
<text x="82.5" y="157">3</text>
<text x="95" y="161.3">330</text>
<text x="109.7" y="157">3B</text>
<text x="133.1" y="158.7">100</text>
<text x="145.5" y="157">1</text>
<text x="192" y="159.5">OLED1</text>
<text x="219.2" y="160.8">D0</text>
<text x="236.7" y="157">D18/A4</text>
<text x="236.7" y="159.5">D19/A5</text>
<text x="253.2" y="158.2">5</text>
<text x="253.2" y="160.8">6</text>
<text x="19.9" y="167.1">VIN</text>
<text x="71.9" y="164.6">4</text>
<text x="74.9" y="163.3">UA9637</text>
<text x="108.5" y="165.9">R30</text>
<text x="132.6" y="164.6">OPwr1</text>
<text x="136.7" y="162.1">JB3</text>
<text x="148.1" y="162.1">2</text>
<text x="158.2" y="167.1">1</text>
<text x="173.2" y="167.1">D19/A5</text>
<text x="188.5" y="162.1">1</text>
<text x="188.5" y="164.6">2</text>
<text x="188.5" y="167.1">3</text>
<text x="192.3" y="163.3">P1</text>
<text x="192.3" y="165.9">P2</text>
<text x="219.2" y="163.3">Power</text>
<text x="236.7" y="162.1">D20/A6</text>
<text x="236.7" y="164.6">D21/A7</text>
<text x="236.7" y="167.1">D22/A8</text>
<text x="253.2" y="163.3">7</text>
<text x="253.2" y="165.9">8</text>
<text x="45.5" y="168.4">R26</text>
<text x="45.5" y="170.9">150</text>
<text x="62.7" y="168.4">R27</text>
<text x="62.7" y="170.9">150</text>
<text x="108.5" y="168.4">680</text>
<text x="145.5" y="169.7">3</text>
<text x="149.4" y="172.2">JB4</text>
<text x="160.8" y="172.2">2</text>
<text x="173.2" y="169.7">D18/A4</text>
<text x="188.5" y="169.7">4</text>
<text x="192.3" y="168.4">SCL</text>
<text x="192.3" y="170.9">SDA</text>
<text x="236.7" y="169.7">D23/A9</text>
<text x="253.2" y="168.4">9</text>
<text x="253.2" y="170.9">10</text>
<text x="24.6" y="176">R32</text>
<text x="24.6" y="178.6">5K</text>
<text x="66.5" y="179.8">Axis</text>
<text x="76.7" y="179.8">3</text>
<text x="82.8" y="179.8">Line</text>
<text x="93" y="179.8">Receiver</text>
<text x="145.3" y="174.8">OPwr2</text>
<text x="158.2" y="179.8">3</text>
<text x="192" y="174.8">OLED-128-64</text>
<text x="8.1" y="182.1">A</text>
<text x="43.7" y="183.6">TR</text>
<text x="91.9" y="184.9">2A/MEAS2</text>
<text x="137.7" y="184.9">3A</text>
<text x="197.9" y="182.6">Samuel</text>
<text x="212.1" y="182.6">M.</text>
<text x="218.2" y="182.6">Goldwasser</text>
<text x="264.7" y="182.1">A</text>
<text x="24.6" y="188.7">R33</text>
<text x="24.6" y="191.3">1.5K</text>
<text x="42.7" y="187.5">C4</text>
<text x="50.3" y="187.5">VIN</text>
<text x="63" y="187.5">VIN</text>
<text x="75.7" y="187.5">VIN</text>
<text x="110" y="187.5">1</text>
<text x="112.3" y="188.5">Hom</text>
<text x="145.5" y="187.5">1</text>
<text x="148.1" y="188.2">Hom</text>
<text x="173.5" y="190.2">Title</text>
<text x="197.9" y="187.2">Repairfaq.org</text>
<text x="57.9" y="195.1">C1</text>
<text x="70.6" y="195.1">C2</text>
<text x="83.3" y="195.1">C3</text>
<text x="101.1" y="192.5">JB1</text>
<text x="103.1" y="195.1">D3</text>
<text x="112.5" y="192.5">2</text>
<text x="112.5" y="197.4">Het</text>
<text x="117.3" y="192.5">D3</text>
<text x="136.7" y="192.5">JB2</text>
<text x="138.7" y="195.1">D5</text>
<text x="148.1" y="197.1">Het</text>
<text x="148.1" y="192.5">2</text>
<text x="152.9" y="192.5">D5</text>
<text x="173.5" y="197.6">Size Document</text>
<text x="190.8" y="193.8">SG-uMD2</text>
<text x="200.9" y="197.6">Number</text>
<text x="207" y="193.8">Measurement</text>
<text x="231.4" y="193.8">Display</text>
<text x="257.6" y="197.6">REV</text>
<text x="91.9" y="200.2">1B/MEAS1</text>
<text x="110" y="200.2">3</text>
<text x="127.5" y="200.2">2A/MEAS2</text>
<text x="145.5" y="200.2">3</text>
<text x="176.8" y="201.4">A</text>
<text x="212.1" y="201.4">SG-uMD2</text>
<text x="257.6" y="201.4">1.0</text>
<text x="25.3" y="207.8">8</text>
<text x="57" y="207.8">7</text>
<text x="88.8" y="207.8">6</text>
<text x="120.5" y="207.8">5</text>
<text x="152.3" y="207.8">4</text>
<text x="173.5" y="205.2">Date:</text>
<text x="184" y="207.8">3</text>
<text x="189.7" y="205.2">January</text>
<text x="208" y="205.2">1,</text>
<text x="214.1" y="205.2">2021 Sheet</text>
<text x="215.8" y="207.8">2</text>
<text x="247.5" y="207.8">1</text>
<text x="247.7" y="205.2">of</text>
</g>
</svg>
